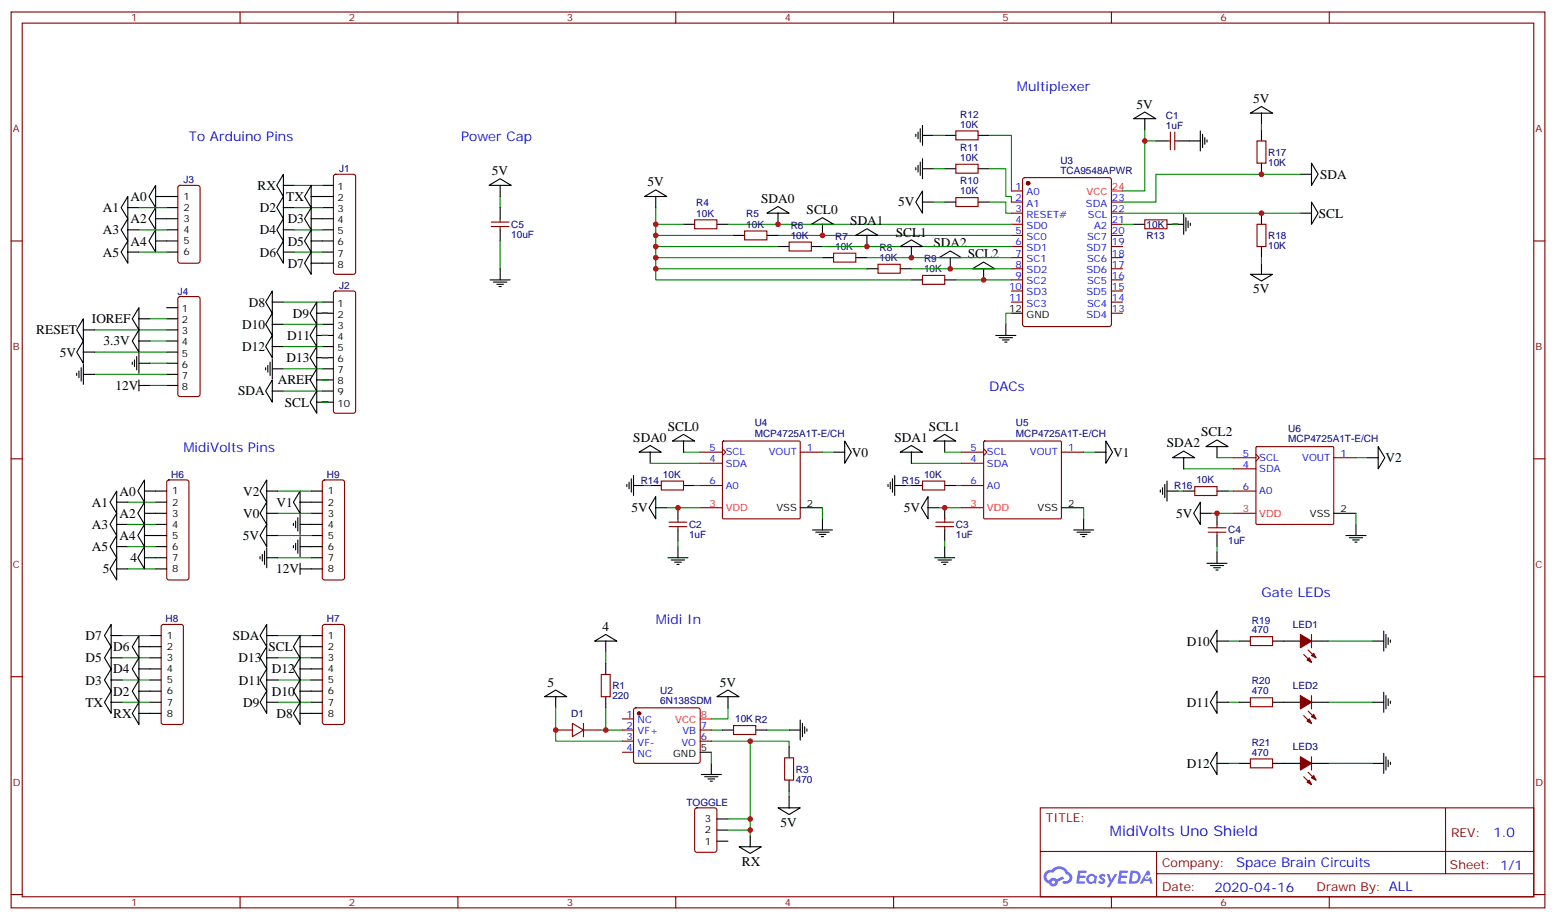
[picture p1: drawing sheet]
<svg xmlns="http://www.w3.org/2000/svg" width="494mm" height="292mm" viewBox="0 0 494 292" stroke-linecap="round" stroke-linejoin="round" font-family="sans-serif">
<g fill="none" stroke="#870000" stroke-width=".35">
<path d="M3.5 3.8h486.9v284.3h-486.9zM7.1 7.3h479.7v277.3h-479.7zM76.2 3.8v3.5M145.3 3.8v3.5M214.5 3.8v3.5M283.6 3.8v3.5M352.8 3.8v3.5M421.9 3.8v3.5M3.5 76.5h3.6M486.8 76.5h3.6M3.5 145.6h3.6M486.8 145.6h3.6"/>
<path d="M3.5 214.8h3.6M486.8 214.8h3.6M330.2 256.4h156.6v28.2h-156.6zM458.8 256.4v20.9M330.2 270.2h156.5M367.1 277.3h119.6M367.1 270.2v14.2M3.5 283.9h3.6M76.2 284.6v3.5M145.3 284.6v3.5M214.5 284.6v3.5M283.6 284.6v3.5"/>
<path d="M352.8 284.6v3.5M421.9 284.6v3.5M486.8 283.9h3.6"/>
</g>
<g fill="#5487ff">
<path d="M349.2 277.6a1.22 1.22 0 0 1 1.7 .2l-.4 .6a.47 .47 0 0 0-.3-.4 .47 .47 0 0 0-.5 .2l.1 .2a1.14 1.14 0 0 1 .8 1.8 1.14 1.14 0 0 1-1.9 0l-.2-.2 .5-.6 .7 .5a.29 .29 0 0 0 .3-.3 .29 .29 0 0 0-.2-.3 1.04 1.04 0 0 1-.6-1.7z"/>
<path d="M342.2 276.3h2.3l.4 .2-.2 .5-1.8 .1-.1 .8h1.5l.3 .4-.3 .4h-1.6l-.2 1.1h1.7l.2 .3-.2 .3-2.6 .1z"/>
<path d="M355.3 276.3l2.7 .2-.1 .5-1.8 .1-.2 .8h1.6l.3 .4-.4 .4h-1.6l-.1 1.1h1.7l.2 .3-.2 .3-2.7 .1z"/>
<path d="M364.1 276.3h.7l.3 1.3-.6 .3a.69 .69 0 0 0-1 .3 .69 .69 0 0 0 .4 .9 .69 .69 0 0 0 .9-.6l.5-.2 .6 2.2h-.8l-.3-.9h-1.7l-.5 .9h-.8z"/>
<path d="M351.3 277.4h.8l.6 1.8 1.1-1.8h.9l-2.6 4.2h-.8l.9-1.5z"/>
<path d="M358.9 276.3l-.6 4.2h1.3a2.11 2.11 0 0 0 2.5-2.1 2.11 2.11 0 0 0-2.5-2.1zM359.6 277.1a1.43 1.43 0 0 1 1.6 1.6 1.43 1.43 0 0 1-2 1.1z"/>
<path d="M345.2 277.9a1.54 1.54 0 0 0-.1 2.2 1.54 1.54 0 0 0 2.1 .1l.7 .3 .3-2.3-.6-.3a1.49 1.49 0 0 0-2.4 0zM345.4 278.9a.95 .95 0 0 1 1.9 0 .95 .95 0 0 1-1.9 0z"/>
<path d="M331.9 276.7a2.18 2.18 0 0 0 1.1 3.7 1.44 1.44 0 0 0 1.6 .9 1.44 1.44 0 0 0 1.2-1.4l2-1.1-.5-.7-1.9 1a1.47 1.47 0 0 0-2.4 .4 1.39 1.39 0 0 1-.7-1.9 1.39 1.39 0 0 1 2-.5 2.12 2.12 0 0 1 2.2-1.3 2.12 2.12 0 0 1 1.9 1.7 1.14 1.14 0 0 1 1 1.4 1.14 1.14 0 0 1-1.6 .7 .43 .43 0 0 0-.5 .4 .43 .43 0 0 0 .4 .5 1.98 1.98 0 0 0 2.5-1.2 1.98 1.98 0 0 0-1.2-2.6 3.1 3.1 0 0 0-5.3-.6l-.9 .1zM333.8 280a.55 .55 0 0 1 1.1 0 .55 .55 0 0 1-1.1 0z"/>
<circle cx="364.1" cy="278.4" r=".26"/>
</g>
<g fill="#870000" stroke="#870000" stroke-width=".35">
<path d="M412.7 201.4l3.6 2.1-3.6 2.1z"/>
<path d="M416.3 208.1l.7-.7 .7 1.4z"/>
<path d="M414.9 209.5l.7-.7 .7 1.4z"/>
<path d="M412.7 220.8l3.6 2.1-3.6 2.1z"/>
<path d="M416.3 227.5l.7-.7 .7 1.4z"/>
<path d="M414.9 228.9l.7-.7 .7 1.4z"/>
<path d="M412.7 240.2l3.6 2.1-3.6 2.1z"/>
<path d="M416.3 246.9l.7-.7 .7 1.4z"/>
<path d="M414.9 248.3l.7-.7 .7 1.4z"/>
<circle cx="326.3" cy="58.1" r=".53"/>
<circle cx="202.8" cy="226.4" r=".53"/>
</g>
<g fill="none" stroke="#870000" stroke-width=".35">
<path d="M56.7 59l.4-.2h5.7l.6 .5 .1 23.5-.5 .7h-5.9l-.6-.4-.1-23.6zM106.1 55.5l.4-.2h5.7l.5 .2 .2 .5v30.4l-.2 .5-.5 .2h-5.7l-.5-.3-.2-.4v-30.4zM303.4 41.6h7v2.8h-7zM303.4 52.1h7v2.9h-7zM324.8 56.6l.5-.2h26.8l.6 .4 .1 46.1-.5 .7h-27l-.7-.4v-46.1zM370.4 44.7h1.1M371.5 41.9v5.7M372.9 41.9v5.7M372.9 44.7h1M399 44.7h2.8v7.1h-2.8zM155.9 71.9h5.7M155.9 70.5h5.7"/>
<path d="M158.7 69.4v1.1M158.7 71.9v1.1M220.5 69.8h7v2.8h-7zM236.4 73.3h7v2.8h-7zM250.5 76.8h7v2.9h-7zM303.4 62.7h7v2.8h-7zM321 60.6h3.6M321 64.1h3.6M321 67.7h3.6M321 71.2h3.6M321 74.7h3.6M321 78.2h3.6"/>
<path d="M352.8 64.1h3.5M352.8 67.7h3.5M352.8 71.2h3.5M352.8 74.7h3.5M352.8 78.2h3.5M363.4 69.8h7v2.8h-7zM399 71.2h2.8v7h-2.8zM56.7 94.3l.4-.2h5.7l.5 .2 .2 .5v30.4l-.2 .5-.5 .2h-5.7l-.4-.3-.3-.4v-30.4zM106.1 92.6l.4-.2h5.7l.5 .2 .2 .5v37.4l-.2 .5-.5 .2h-5.7l-.5-.3-.2-.4v-37.4zM264.6 80.4h7v2.8h-7zM278.7 83.9h7.1v2.8h-7.1zM292.8 87.4h7.1v2.8h-7.1z"/>
<path d="M321 81.8h3.6M321 85.3h3.6M321 88.8h3.6M321 92.4h3.6M321 95.9h3.6M352.8 81.8h3.5M352.8 85.3h3.5M352.8 88.8h3.5M352.8 92.4h3.5M352.8 95.9h3.5M352.8 99.4h3.5M53.2 152.5l.4-.2h5.7l.5 .2 .2 .5v30.4l-.3 .5-.4 .2h-5.7l-.5-.3-.2-.4v-30.4z"/>
<path d="M102.5 152.5l.5-.2h5.7l.5 .2 .2 .5v30.4l-.3 .5-.4 .2h-5.7l-.5-.3-.2-.4v-30.4zM209.9 152.7h7.1v2.8h-7.1zM222.2 143.5h7.1M222.2 154.1h7.1M222.2 147h7.1M229.3 142.5l1.1 1-1.1 1.1M229.4 140.2l.3-.2h24.1l.2 .3-.1 24.2-.3 .2-24.1-.1-.2-.3zM254 143.5h7.1M292.8 152.7h7.1v2.8h-7.1zM305.2 143.5h7M305.2 154.1h7M305.2 147h7"/>
<path d="M312.2 142.5l1.1 1-1.1 1.1M312.3 140.2l.3-.2h24.1l.2 .3-.1 24.2-.3 .2-24.1-.1-.2-.3zM336.9 143.5h7.1M379.2 154.4h7.1v2.9h-7.1zM391.6 145.3h7M391.6 155.9h7M391.6 148.8h7M398.6 144.2l1.1 1.1-1.1 1M398.7 141.9l.3-.2 24.2 .1 .1 .3v24.2l-.3 .1h-24.2l-.2-.3zM423.3 145.3h7.1M212.4 167.1h5.6M212.4 165.7h5.6"/>
<path d="M215.2 164.7v1M215.2 167.1v1.1M297 167.1h5.7M297 165.7h5.7M299.9 164.7v1M299.9 167.1v1.1M383.5 168.9h5.6M383.5 167.5h5.6M386.3 166.4v1.1M386.3 168.9v1.1M51.4 198.4l.5-.2h5.6l.5 .2 .2 .5v30.3l-.2 .5-.5 .2h-5.6l-.5-.2-.2-.5v-30.3zM102.5 198.4l.5-.2h5.7l.5 .2 .2 .5v30.3l-.3 .5-.4 .2h-5.7l-.5-.2-.2-.5v-30.3z"/>
<path d="M190.9 214.1h2.8v7h-2.8zM396.9 202.1h7v2.8h-7zM413.8 207.7l2.5 2.5M415.2 206.3l2.5 2.5M416.3 201.4v4.2M176.4 231.7h5.3M181.7 229.6l3.5 2.1-3.5 2.1zM185.2 229.6v4.2M185.2 231.7h5.3M197.6 231.7h3.5M197.6 228.2h3.5M197.6 235.2h3.5"/>
<path d="M197.6 238.8h3.5M201.3 224.9l.5-.3h19.7l.5 .3 .2 .5v16.2l-.2 .5-.5 .2h-19.7l-.5-.2-.2-.5v-16.2zM222.2 231.7h3.6M222.2 235.2h3.6M232.8 230.3h7.1v2.8h-7.1zM396.9 221.5h7v2.8h-7zM413.8 227.1l2.5 2.5M415.2 225.7l2.5 2.5M416.3 220.8v4.2M220.7 256.6l.5-.2h5.6l.7 .4v13l-.4 .7h-5.9l-.7-.5v-12.9zM249.1 240.5h2.8v7.1h-2.8zM396.9 240.9h7v2.8h-7z"/>
<path d="M413.8 246.5l2.5 2.5M415.2 245.1l2.5 2.5M416.3 240.2v4.2"/>
</g>
<g fill="none" stroke="#000" stroke-width=".35">
<path d="M292.8 39.8v6.3M359.8 37.7l3.6-2.1 3.5 2.1zM363.4 37.7v3.5M396.9 35.9l3.5-2.1 3.5 2.1zM400.4 35.9v3.5M49.4 58.8v7.1l-2.1-3.5zM90 55.3v7.1l-2.2-3.6zM90 58.8h3.5M98.8 58.8v7.1l-2.1-3.5zM102.3 58.8h3.5M155.2 58.8l3.5-2.1 3.6 2.1zM158.7 58.8v3.6"/>
<path d="M290.7 42.6v.7M290.7 53.2v.7M291.4 41.9v2.1M291.4 52.5v2.1M292.1 40.9v4.2M292.1 51.4v4.3M292.8 43h3.5M292.8 53.6h3.5M292.8 50.4v6.3M299.9 43h3.5M299.9 53.6h3.5M310.4 43h3.6"/>
<path d="M310.4 53.6h3.6M366.9 44.7h3.5M373.9 44.7h7.1M381 41.6v6.3M381.7 42.6v4.2M382.4 43.7v2.1M383.1 44.4v.7M400.4 41.2v3.5M400.4 51.8v3.5M412.7 55.3h3.6M416.3 51.8l2.1 3.5-2.1 3.5zM40.6 62.4v7l-2.1-3.5z"/>
<path d="M40.6 69.4v7.1l-2.1-3.5zM40.6 76.5v7l-2.1-3.5zM40.6 65.9h3.5M40.6 73h3.5M49.4 65.9v7.1l-2.1-3.6zM49.4 73v7l-2.1-3.5zM49.4 62.4h7M49.4 69.4h7M49.4 76.5h7M52.9 65.9h3.5M52.9 73h3.5M90 62.4v7l-2.2-3.5z"/>
<path d="M90 69.4v7.1l-2.2-3.5zM90 76.5v7l-2.2-3.5zM90 65.9h3.5M90 73h3.5M98.8 65.9v7.1l-2.1-3.6zM98.8 73v7l-2.1-3.5zM98.8 62.4h7M98.8 69.4h7M98.8 76.5h7M102.3 65.9h3.5M102.3 73h3.5M158.7 65.9v3.5"/>
<path d="M158.7 73v3.5M204.6 62.4l3.5-2.1 3.6 2.1zM208.1 62.4v3.5M217 71.2h3.5M227.5 71.2h3.6M232.8 74.7h3.6M243.4 67.7l3.5-2.2 3.6 2.2zM243.4 74.7h3.5M246.9 67.7v3.5M246.9 78.2h3.6M257.5 71.2l3.6-2.1 3.5 2.1zM257.5 78.2h3.6"/>
<path d="M261.1 71.2v3.5M271.6 74.7l3.6-2.1 3.5 2.1zM275.2 74.7v3.5M285.8 78.2l3.5-2.1 3.5 2.1zM289.3 78.2v3.6M292.8 60.6v7.1l-2.1-3.6zM292.8 64.1h3.5M299.9 64.1h3.5M310.4 64.1h3.6M359.8 71.2h3.6M370.4 71.2h5.3M375.7 68v6.4"/>
<path d="M376.4 69.1v4.2M377.1 70.1v2.1M377.8 70.8v.7M400.4 67.7v3.5M400.4 78.2v3.6M412.7 67.7h3.6M416.3 64.1l2.1 3.6-2.1 3.5zM40.6 80h3.5M44.1 97.6v7.1l-2.1-3.5zM52.9 80h3.5M52.9 97.6h3.5M86.4 92.4v7l-2.1-3.5z"/>
<path d="M86.4 99.4v7.1l-2.1-3.6zM86.4 95.9h3.6M90 80h3.5M98.8 80v7.1l-2.1-3.6zM98.8 83.5h7M100.5 95.9v7l-2.1-3.5zM100.5 99.4h5.3M102.3 80h3.5M102.3 95.9h3.5M155.6 88.8h6.3M156.6 89.5h4.3M157.7 90.2h2.1"/>
<path d="M158.4 90.9h.7M158.7 85.3v3.5M261.1 81.8h3.5M271.6 81.8h3.6M275.2 85.3h3.5M285.8 85.3h3.5M289.3 88.8h3.5M298.1 81.8l3.5-2.1 3.6 2.1zM299.9 88.8h3.5M301.6 81.8v3.5M308.7 85.3l3.5-2.1 3.5 2.1zM312.2 85.3v3.5"/>
<path d="M321 99.4h3.6M396.9 87.1h7l-3.5 2.1zM400.4 83.5v3.6M24.3 118.5v.7M25 117.8v2.1M25.8 116.7v4.2M26.5 108.2v7.1l-2.2-3.5zM26.5 101.2v7l-2.2-3.5zM26.5 104.7h3.5M26.5 111.8h3.5M26.5 118.8h3.5M26.5 115.6v6.4"/>
<path d="M42 114.9v.7M42.7 114.2v2.1M43.4 113.2v4.2M44.1 104.7v7.1l-2.1-3.6zM44.1 101.2h3.5M44.1 108.2h3.5M44.1 115.3h3.5M44.1 112.1v6.4M52.9 101.2h3.5M52.9 104.7h3.5M52.9 108.2h3.5M52.9 111.8h3.5"/>
<path d="M52.9 115.3h3.5M52.9 118.8h3.5M84.3 116.7v.7M85 116v2.1M85.7 114.9v4.3M86.4 106.5v7l-2.1-3.5zM86.4 102.9h3.6M86.4 110h3.6M86.4 117.1h3.6M86.4 113.9v6.3M100.5 102.9v7.1l-2.1-3.5zM100.5 110v7.1l-2.1-3.6z"/>
<path d="M100.5 117.1v7l-2.1-3.5zM100.5 106.5h5.3M100.5 113.5h5.3M102.3 102.9h3.5M102.3 110h3.5M102.3 117.1h3.5M316.1 106.5h6.3M317.1 107.2h4.3M318.2 107.9h2.1M318.9 108.6h.7M319.3 102.9v3.6M44.1 122.3h3.5"/>
<path d="M44.1 120.6v3.5M52.9 122.3h3.5M86.4 120.6v7l-2.1-3.5zM86.4 124.1h3.6M100.5 124.1v7.1l-2.1-3.6zM100.5 120.6h5.3M100.5 127.6h5.3M102.3 124.1h3.5M213.4 140l3.6-2.1 3.5 2.1zM217 140v3.5M268.1 140l2.1 3.5-2.1 3.5zM296.3 140l3.6-2.1 3.5 2.1z"/>
<path d="M299.9 140v3.5M351 140l2.1 3.5-2.1 3.5zM37 155.9v7l-2.1-3.5zM37 159.4h3.6M45.9 152.3v7.1l-2.2-3.5zM45.9 159.4v7l-2.2-3.5zM45.9 155.9h7M49.4 159.4h3.5M84.7 152.3v7.1l-2.2-3.5zM84.7 159.4v7l-2.2-3.5zM84.7 155.9h3.5M95.2 155.9v7l-2.1-3.5z"/>
<path d="M95.2 159.4h7.1M98.8 155.9h3.5M199 153.7v.7M199.7 153v2.2M200.4 152v4.2M201.1 154.1h3.5M201.1 150.9v6.4M202.8 143.5l3.6-2.1 3.5 2.1zM206.4 154.1h3.5M206.4 143.5v3.5M208.1 157.6v7.1l-2.1-3.6zM217 154.1h3.5"/>
<path d="M264.6 143.5h3.5M281.9 153.7v.7M282.6 153v2.2M283.3 152v4.2M284 154.1h3.5M284 150.9v6.4M285.8 143.5l3.5-2.1 3.5 2.1zM289.3 143.5v3.5M289.3 154.1h3.5M294.6 157.6v7.1l-2.1-3.6zM299.9 154.1h3.5M347.5 143.5h3.5"/>
<path d="M368.3 155.5v.7M369 154.8v2.1M369.7 153.7v4.3M370.4 155.9h3.5M370.4 152.7v6.3M372.2 145.3l3.5-2.1 3.5 2.1zM375.7 145.3v3.5M375.7 155.9h3.5M381 159.4v7l-2.1-3.5zM382.8 141.7l3.5-2.1 3.5 2.1zM386.3 141.7v3.6M386.3 155.9h3.5"/>
<path d="M433.9 145.3h3.5M437.4 141.7l2.2 3.6-2.2 3.5zM37 162.9v7.1l-2.1-3.6zM37 170v7l-2.1-3.5zM37 177v7.1l-2.1-3.5zM37 166.4h3.6M37 173.5h3.6M45.9 166.4v7.1l-2.2-3.5zM45.9 173.5v7.1l-2.2-3.6zM45.9 170h7M45.9 162.9h7M45.9 177h7"/>
<path d="M49.4 166.4h3.5M49.4 173.5h3.5M82.5 176.7v.7M83.3 176v2.1M84 174.9v4.2M84.7 166.4v7.1l-2.2-3.5zM84.7 170h3.5M84.7 162.9h3.5M84.7 177h3.5M84.7 173.8v6.4M93.1 166.1v.7M93.1 173.1v.7"/>
<path d="M93.8 165.4v2.1M93.8 172.4v2.2M94.5 164.3v4.3M94.5 171.4v4.2M95.2 166.4h7.1M95.2 173.5h7.1M95.2 163.3v6.3M95.2 170.3v6.4M95.2 178.8v3.5M98.8 170h3.5M98.8 162.9h3.5M98.8 177h3.5"/>
<path d="M208.1 161.1h3.6M212 177h6.4M213.1 177.7h4.2M214.1 178.4h2.2M214.8 179.1h.7M215.2 161.1v3.6M215.2 168.2v3.5M215.2 173.5v3.5M254 161.1h7.1M257.9 168.2h6.3M258.9 168.9h4.3M260 169.6h2.1"/>
<path d="M260.7 170.3h.7M261.1 164.7v3.5M294.6 161.1h3.5M296.7 177h6.3M297.7 177.7h4.3M298.8 178.4h2.1M299.5 179.1h.7M299.9 161.1v3.6M299.9 168.2v3.5M299.9 173.5v3.5M336.9 161.1h7.1M340.8 168.2h6.3"/>
<path d="M341.8 168.9h4.3M342.9 169.6h2.1M343.6 170.3h.7M344 164.7v3.5M381 162.9h3.5M383.1 178.8h6.4M384.2 179.5h4.2M386.3 162.9v3.5M386.3 170v3.5M386.3 175.3v3.5M423.3 162.9h7.1M427.2 170h6.4"/>
<path d="M428.3 170.7h4.2M429.3 171.4h2.1M430 172.1h.7M430.4 166.4v3.6M35.3 198.2v7l-2.1-3.5zM37 180.6h3.6M49.4 180.6h3.5M84.7 198.2v7l-2.2-3.5zM95.2 180.6h7.1M385.2 180.2h2.1M385.9 180.9h.7M386.3 200v7l-2.1-3.5z"/>
<path d="M35.3 219.4v7l-2.1-3.5zM35.3 212.3v7.1l-2.1-3.6zM35.3 205.2v7.1l-2.1-3.5zM35.3 201.7h3.5M35.3 208.8h3.5M35.3 215.8h3.5M44.1 215.8v7.1l-2.1-3.5zM44.1 208.8v7l-2.1-3.5zM44.1 201.7v7.1l-2.1-3.6zM44.1 205.2h7.1M44.1 212.3h7.1M44.1 219.4h7.1"/>
<path d="M47.6 201.7h3.6M47.6 208.8h3.6M47.6 215.8h3.6M84.7 219.4v7l-2.2-3.5zM84.7 212.3v7.1l-2.2-3.6zM84.7 205.2v7.1l-2.2-3.5zM84.7 201.7h3.5M84.7 208.8h3.5M84.7 215.8h3.5M95.2 215.8v7.1l-2.1-3.5zM95.2 208.8v7l-2.1-3.5zM95.2 201.7v7.1l-2.1-3.6z"/>
<path d="M95.2 205.2h7.1M95.2 212.3h7.1M95.2 219.4h7.1M98.8 201.7h3.5M98.8 208.8h3.5M98.8 215.8h3.5M188.7 203.5l3.6-2.1 3.5 2.1zM192.3 203.5v3.5M192.3 210.5v3.6M386.3 219.4v7l-2.1-3.5zM386.3 203.5h3.5M393.3 203.5h3.6"/>
<path d="M403.9 203.5h8.8M416.3 203.5h5.3M435.7 203.5h3.5M439.2 200.3v6.4M439.2 219.7v6.4M439.9 201.4v4.2M440.6 202.4v2.1M441.3 203.1v.7M35.3 222.9h3.5M44.1 222.9v7l-2.1-3.5zM44.1 226.4h7.1M47.6 222.9h3.6"/>
<path d="M84.7 222.9h3.5M95.2 222.9v7l-2.1-3.5zM95.2 226.4h7.1M98.8 222.9h3.5M172.9 221.1l3.5-2.1 3.5 2.1zM176.4 221.1v3.5M192.3 221.1v3.5M222.2 238.8h3.6M227.5 221.1l3.6-2.1 3.5 2.1zM229.3 231.7h3.5M231.1 221.1v3.5M239.9 231.7h3.5"/>
<path d="M250.5 237v3.5M250.5 231.7h3.5M254 228.5v6.4M254.7 229.6v4.2M255.4 230.6v2.2M256.1 231.4v.7M386.3 238.8v7l-2.1-3.5zM386.3 222.9h3.5M393.3 222.9h3.6M403.9 222.9h8.8M416.3 222.9h5.3M435.7 222.9h3.5"/>
<path d="M439.2 239.1v6.4M439.9 220.8v4.2M440.6 221.8v2.1M441.3 222.5v.7M222.6 245.8h6.4M223.7 246.5h4.2M224.7 247.2h2.1M225.4 247.9h.7M225.8 242.3v3.5M227.5 259.9h3.6M246.9 256.4h7.1l-3.5 2.1zM250.5 247.6v3.5"/>
<path d="M250.5 252.9v3.5M386.3 242.3h3.5M393.3 242.3h3.6M403.9 242.3h8.8M416.3 242.3h5.3M435.7 242.3h3.5M439.9 240.2v4.2M440.6 241.2v2.1M441.3 241.9v.7M227.5 267h3.6M227.5 263.5h3.6M234.6 268.7h7.1l-3.6 2.2z"/>
<path d="M238.1 265.2v3.5"/>
</g>
<path d="M352.8 60.6h3.5M222.2 161.1h7.1M305.2 161.1h7M391.6 162.9h7M222.2 228.2h3.6" fill="none" stroke="#f00" stroke-width=".35"/>
<g fill="none" stroke="#008700" stroke-width=".35">
<path d="M400.4 39.4v1.8M93.5 58.8h8.8M296.3 53.6h3.6M296.3 43h3.6M314 53.6h5.3v8.8h1.7v1.7M314 43h7v17.6M363.4 41.2v19.4h-7.1M363.4 44.7h3.5M412.7 55.3h-45.8v8.8h-10.6M44.1 65.9h8.8M44.1 73h8.8M93.5 65.9h8.8"/>
<path d="M93.5 73h8.8M158.7 62.4v3.5M158.7 76.5v8.8M208.1 65.9v5.3h8.9M208.1 71.2v3.5h24.7M208.1 74.7v3.5h38.8M208.1 78.2v3.6h53M231.1 71.2h89.9M246.9 74.7h74.1M261.1 78.2h59.9M296.3 64.1h3.6M314 64.1h5.3v3.6h1.7"/>
<path d="M356.3 67.7h56.4M356.3 71.2h3.5M372.2 71.2h1.7M44.1 80h8.8M90 95.9h12.3M93.5 80h8.8M102.3 99.4h1.8M208.1 81.8v3.5h67.1M208.1 85.3v3.5h81.2M275.2 81.8h45.8M289.3 85.3h31.7M303.4 88.8h17.6"/>
<path d="M321 99.4h-1.7v3.5M400.4 81.8v1.7M30 118.8h22.9M30 111.8h22.9M30 104.7h22.9M47.6 115.3h5.3M47.6 108.2h5.3M47.6 101.2h5.3M90 102.9h12.3M90 110h12.3M90 117.1h12.3M102.3 113.5h1.8"/>
<path d="M102.3 106.5h1.8M47.6 122.3h5.3M90 124.1h12.3M102.3 120.6h1.8M102.3 127.6h1.8M40.6 159.4h8.8M88.2 155.9h10.6M204.6 154.1h1.8M206.4 147h15.8M217 143.5h5.2M220.5 154.1h1.7M261.1 143.5h3.5"/>
<path d="M287.5 154.1h1.8M289.3 147h15.9M299.9 143.5h5.3M303.4 154.1h1.8M344 143.5h3.5M373.9 155.9h1.8M375.7 148.8h15.9M386.3 145.3h5.3M389.8 155.9h1.8M430.4 145.3h3.5M40.6 166.4h8.8M40.6 173.5h8.8"/>
<path d="M88.2 162.9h10.6M88.2 177h10.6M88.2 170h10.6M211.7 161.1h10.5M215.2 171.7v1.8M261.1 161.1v3.6M298.1 161.1h7.1M299.9 171.7v1.8M344 161.1v3.6M384.5 162.9h7.1M386.3 173.5v1.8M430.4 162.9v3.5"/>
<path d="M40.6 180.6h8.8M38.8 215.8h8.8M38.8 208.8h8.8M38.8 201.7h8.8M88.2 215.8h10.6M88.2 208.8h10.6M88.2 201.7h10.6M192.3 207v3.5M389.8 203.5h3.5M421.6 203.5h14.1M38.8 222.9h8.8M88.2 222.9h10.6"/>
<path d="M176.4 224.6v10.6h21.2M190.5 231.7h7.1M192.3 224.6v7.1M225.8 235.2h24.7v1.8M225.8 231.7h3.5M225.8 238.8v3.5M231.1 224.6v3.6h-5.3M238.1 235.2v24.7h-7M243.4 231.7h7.1M389.8 222.9h3.5M421.6 222.9h14.1M238.1 259.9v3.6"/>
<path d="M250.5 251.1v1.8M389.8 242.3h3.5M421.6 242.3h14.1M231.1 263.5h7v1.7"/>
</g>
<g fill="#c00">
<circle cx="176.4" cy="231.7" r=".88"/>
<circle cx="299.9" cy="161.1" r=".88"/>
<circle cx="215.2" cy="161.1" r=".88"/>
<circle cx="192.3" cy="231.7" r=".88"/>
<circle cx="301.6" cy="85.3" r=".88"/>
<circle cx="312.2" cy="88.8" r=".88"/>
<circle cx="275.2" cy="78.2" r=".88"/>
<circle cx="261.1" cy="74.7" r=".88"/>
<circle cx="246.9" cy="71.2" r=".88"/>
<circle cx="208.1" cy="85.3" r=".88"/>
<circle cx="208.1" cy="81.8" r=".88"/>
<circle cx="208.1" cy="78.2" r=".88"/>
<circle cx="208.1" cy="74.7" r=".88"/>
<circle cx="208.1" cy="71.2" r=".88"/>
<circle cx="363.4" cy="44.7" r=".88"/>
<circle cx="289.3" cy="81.8" r=".88"/>
<circle cx="400.4" cy="55.3" r=".88"/>
<circle cx="400.4" cy="67.7" r=".88"/>
<circle cx="386.3" cy="162.9" r=".88"/>
<circle cx="238.1" cy="235.2" r=".88"/>
<circle cx="238.1" cy="259.9" r=".88"/>
<circle cx="238.1" cy="263.5" r=".88"/>
</g>
<text font-size="4.6" fill="#00f" x="352.3" y="265.4">MidiVolts Uno Shield</text>
<g font-size="4.2" fill="#00f">
<text x="322.8" y="28.9">Multiplexer</text>
<text x="60" y="44.7">To Arduino Pins</text>
<text x="146.4" y="44.7">Power Cap</text>
<text x="314" y="124.1">DACs</text>
<text x="58.2" y="143.5">MidiVolts Pins</text>
<text x="400.4" y="189.4">Gate LEDs</text>
<text x="208.1" y="198.2">Midi In</text>
<text x="474" y="265.7">1.0</text>
<text x="392.4" y="275.2">Space Brain Circuits</text>
<text x="385.5" y="283">2020-04-16</text>
</g>
<g font-size="4.2">
<text x="360.8" y="34.5">5V</text>
<text x="397.8" y="32.7">5V</text>
<text x="156.1" y="55.5">5V</text>
<text x="205.5" y="59">5V</text>
<text x="419" y="56.7">SDA</text>
<text x="41.5" y="63.8">A0</text>
<text x="81.8" y="60.3">RX</text>
<text x="90.8" y="63.8">TX</text>
<text x="241.6" y="64.4">SDA0</text>
<text x="285.1" y="65.5">5V</text>
<text x="32.6" y="67.3">A1</text>
<text x="41.5" y="70.9">A2</text>
<text x="82.5" y="67.3">D2</text>
<text x="91.3" y="70.9">D3</text>
<text x="256" y="67.9">SCL0</text>
<text x="269.9" y="71.4">SDA1</text>
<text x="418.6" y="69.1">SCL</text>
<text x="32.6" y="74.4">A3</text>
<text x="41.5" y="77.9">A4</text>
<text x="82.5" y="74.4">D4</text>
<text x="91.3" y="77.9">D5</text>
<text x="284.3" y="75.1">SCL1</text>
<text x="32.6" y="81.4">A5</text>
<text x="82.5" y="81.5">D6</text>
<text x="296.3" y="78.5">SDA2</text>
<text x="307.2" y="82">SCL2</text>
<text x="91.3" y="85">D7</text>
<text x="397.8" y="93.1">5V</text>
<text x="79" y="97.3">D8</text>
<text x="92.9" y="100.8">D9</text>
<text x="11.5" y="106.1">RESET</text>
<text x="29.2" y="102.6">IOREF</text>
<text x="76.8" y="104.4">D10</text>
<text x="91.1" y="107.9">D11</text>
<text x="19" y="113.2">5V</text>
<text x="32.8" y="109.6">3.3V</text>
<text x="76.8" y="111.4">D12</text>
<text x="91" y="115">D13</text>
<text x="36.6" y="123.8">12V</text>
<text x="75.6" y="125.5">SDA</text>
<text x="88.2" y="122">AREF</text>
<text x="90.4" y="129">SCL</text>
<text x="211.9" y="136.7">SCL0</text>
<text x="294.8" y="136.7">SCL1</text>
<text x="201" y="140.2">SDA0</text>
<text x="283.9" y="140.2">SDA1</text>
<text x="370.3" y="142">SDA2</text>
<text x="381.3" y="138.4">SCL2</text>
<text x="270.4" y="144.9">V0</text>
<text x="353.3" y="144.9">V1</text>
<text x="439.7" y="146.7">V2</text>
<text x="29.1" y="160.8">A1</text>
<text x="37.9" y="157.3">A0</text>
<text x="77.2" y="157.3">V2</text>
<text x="87.8" y="160.8">V1</text>
<text x="29.1" y="167.9">A3</text>
<text x="37.9" y="164.3">A2</text>
<text x="77.2" y="164.3">V0</text>
<text x="200.5" y="162.5">5V</text>
<text x="286.9" y="162.5">5V</text>
<text x="373.3" y="164.3">5V</text>
<text x="37.9" y="171.4">A4</text>
<text x="77.1" y="171.4">5V</text>
<text x="29.1" y="174.9">A5</text>
<text x="41.5" y="178.5">4</text>
<text x="32.6" y="182">5</text>
<text x="87.7" y="182">12V</text>
<text x="27.1" y="203.2">D7</text>
<text x="73.9" y="203.2">SDA</text>
<text x="191.2" y="200.3">4</text>
<text x="35.9" y="206.7">D6</text>
<text x="85.2" y="206.7">SCL</text>
<text x="376.7" y="204.9">D10</text>
<text x="27.1" y="210.2">D5</text>
<text x="35.9" y="213.7">D4</text>
<text x="75.7" y="210.2">D13</text>
<text x="86.3" y="213.7">D12</text>
<text x="27.1" y="217.3">D3</text>
<text x="35.9" y="220.8">D2</text>
<text x="75.8" y="217.3">D11</text>
<text x="86.3" y="220.8">D10</text>
<text x="173.8" y="217.9">5</text>
<text x="228.5" y="217.9">5V</text>
<text x="27.1" y="224.3">TX</text>
<text x="35.9" y="227.8">RX</text>
<text x="77.2" y="224.3">D9</text>
<text x="87.8" y="227.8">D8</text>
<text x="376.7" y="224.3">D11</text>
<text x="376.7" y="243.7">D12</text>
<text x="247.8" y="262.5">5V</text>
<text x="235.5" y="274.7">RX</text>
</g>
<g font-size="3.9" fill="#800">
<text x="332" y="261">TITLE:</text>
<text x="460.6" y="265.7">REV:</text>
<text x="368.9" y="275.2">Company:</text>
<text x="460.2" y="275.8">Sheet: 1/1</text>
<text x="368.9" y="282.9">Date:</text>
<text x="417.9" y="282.9">Drawn By: ALL</text>
</g>
<g font-size="3.2" fill="#800">
<text x="41.6" y="6.8">1</text>
<text x="110.8" y="6.8">2</text>
<text x="179.9" y="6.8">3</text>
<text x="249.1" y="6.8">4</text>
<text x="318.2" y="6.8">5</text>
<text x="387.3" y="6.8">6</text>
<text x="4.1" y="41.9">A</text>
<text x="487.4" y="41.9">A</text>
<text x="4.1" y="111.1">B</text>
<text x="487.4" y="111.1">B</text>
<text x="4.1" y="180.2">C</text>
<text x="487.4" y="180.2">C</text>
<text x="4.1" y="249.3">D</text>
<text x="487.4" y="249.3">D</text>
<text x="41.6" y="287.6">1</text>
<text x="110.8" y="287.6">2</text>
<text x="179.9" y="287.6">3</text>
<text x="249.1" y="287.6">4</text>
<text x="318.2" y="287.6">5</text>
<text x="387.3" y="287.6">6</text>
</g>
<g font-size="3.2" fill="#000080">
<text x="304.8" y="40.5">10K</text>
<text x="304.8" y="37.4">R12</text>
<text x="370.1" y="40.9">1uF</text>
<text x="370.1" y="37.7">C1</text>
<text x="304.8" y="48">R11</text>
<text x="304.8" y="51.1">10K</text>
<text x="336.6" y="52">U3</text>
<text x="402.5" y="52.6">10K</text>
<text x="402.5" y="49.4">R17</text>
<text x="58.2" y="58.2">J3</text>
<text x="107.6" y="54.7">J1</text>
<text x="304.8" y="58.5">R10</text>
<text x="336.6" y="55.3">TCA9548APWR</text>
<text x="221" y="65.5">R4</text>
<text x="304.8" y="61.7">10K</text>
<text x="221" y="68.7">10K</text>
<text x="236.9" y="69">R5</text>
<text x="162.3" y="75.5">10uF</text>
<text x="162.3" y="72.3">C5</text>
<text x="236.9" y="72.2">10K</text>
<text x="251" y="75.8">10K</text>
<text x="251" y="72.6">R6</text>
<text x="265.1" y="76.1">R7</text>
<text x="363.9" y="75.9">R13</text>
<text x="363.9" y="72.3">10K</text>
<text x="402.5" y="75.9">R18</text>
<text x="265.1" y="79.3">10K</text>
<text x="279.2" y="82.8">10K</text>
<text x="279.2" y="79.6">R8</text>
<text x="293.3" y="83.1">R9</text>
<text x="402.5" y="79">10K</text>
<text x="293.3" y="86.4">10K</text>
<text x="56.5" y="93.5">J4</text>
<text x="107.6" y="91.7">J2</text>
<text x="239.6" y="135.2">U4</text>
<text x="322.5" y="135.2">U5</text>
<text x="408.9" y="137">U6</text>
<text x="239.6" y="138.6">MCP4725A1T-E/CH</text>
<text x="322.5" y="138.6">MCP4725A1T-E/CH</text>
<text x="408.9" y="140.3">MCP4725A1T-E/CH</text>
<text x="54.3" y="151.6">H6</text>
<text x="103.7" y="151.7">H9</text>
<text x="203.4" y="153.5">R14</text>
<text x="210.4" y="151.6">10K</text>
<text x="286.3" y="153.5">R15</text>
<text x="293.3" y="151.6">10K</text>
<text x="372.7" y="155.2">R16</text>
<text x="379.7" y="153.4">10K</text>
<text x="218.7" y="167.6">C2</text>
<text x="303.4" y="167.6">C3</text>
<text x="218.7" y="170.8">1uF</text>
<text x="303.4" y="170.8">1uF</text>
<text x="389.8" y="172.5">1uF</text>
<text x="389.8" y="169.3">C4</text>
<text x="52.6" y="197.5">H8</text>
<text x="103.7" y="197.5">H7</text>
<text x="397.4" y="197.9">R19</text>
<text x="397.4" y="201">470</text>
<text x="410.4" y="199.3">LED1</text>
<text x="194.4" y="221.9">220</text>
<text x="194.4" y="218.7">R1</text>
<text x="209.6" y="220.3">U2</text>
<text x="397.4" y="220.4">470</text>
<text x="397.4" y="217.2">R20</text>
<text x="410.4" y="218.7">LED2</text>
<text x="181.3" y="227.6">D1</text>
<text x="209.6" y="223.5">6N138SDM</text>
<text x="233.3" y="229.2">10K R2</text>
<text x="397.4" y="239.8">470</text>
<text x="397.4" y="236.6">R21</text>
<text x="410.4" y="238.1">LED3</text>
<text x="252.6" y="245.2">R3</text>
<text x="252.6" y="248.4">470</text>
<text x="217.9" y="255.7">TOGGLE</text>
</g>
<g font-size="3.2">
<text x="58.2" y="63.4">1</text>
<text x="107.1" y="60.3">1</text>
<text x="107.1" y="63.8">2</text>
<text x="58.2" y="67">2</text>
<text x="58.2" y="70.5">3</text>
<text x="107.1" y="67.3">3</text>
<text x="107.1" y="70.8">4</text>
<text x="58.2" y="74">4</text>
<text x="58.2" y="77.5">5</text>
<text x="107.1" y="74.4">5</text>
<text x="107.1" y="77.9">6</text>
<text x="58.2" y="81.1">6</text>
<text x="107.1" y="81.4">7</text>
<text x="107.1" y="84.9">8</text>
<text x="57.7" y="99.1">1</text>
<text x="107.1" y="97.3">1</text>
<text x="107.1" y="100.8">2</text>
<text x="320.3" y="99.1">12</text>
<text x="325.9" y="100.8">GND</text>
<text x="57.7" y="102.6">2</text>
<text x="57.7" y="106.1">3</text>
<text x="107.1" y="104.4">3</text>
<text x="107.1" y="107.9">4</text>
<text x="57.7" y="109.6">4</text>
<text x="57.7" y="113.2">5</text>
<text x="107.1" y="111.4">5</text>
<text x="57.7" y="116.7">6</text>
<text x="107.1" y="114.9">6</text>
<text x="107.1" y="118.5">7</text>
<text x="57.7" y="120.2">7</text>
<text x="57.7" y="123.8">8</text>
<text x="107.1" y="122">8</text>
<text x="107.1" y="125.5">9</text>
<text x="107.1" y="129">10</text>
<text x="54.7" y="156.9">1</text>
<text x="54.7" y="160.4">2</text>
<text x="104.1" y="156.9">1</text>
<text x="104.1" y="160.4">2</text>
<text x="256.1" y="160.8">2</text>
<text x="339" y="160.8">2</text>
<text x="54.7" y="164">3</text>
<text x="54.7" y="167.5">4</text>
<text x="104.1" y="164">3</text>
<text x="104.1" y="167.5">4</text>
<text x="246.4" y="162.2">VSS</text>
<text x="329.3" y="162.2">VSS</text>
<text x="415.8" y="164">VSS</text>
<text x="425.4" y="162.6">2</text>
<text x="54.7" y="171">5</text>
<text x="104.1" y="171">5</text>
<text x="54.7" y="174.6">6</text>
<text x="54.7" y="178.1">7</text>
<text x="104.1" y="174.6">6</text>
<text x="104.1" y="178.1">7</text>
<text x="54.7" y="181.6">8</text>
<text x="104.1" y="181.6">8</text>
<text x="52.9" y="202.8">1</text>
<text x="104.1" y="202.8">1</text>
<text x="52.9" y="206.3">2</text>
<text x="52.9" y="209.8">3</text>
<text x="104.1" y="206.3">2</text>
<text x="104.1" y="209.8">3</text>
<text x="52.9" y="213.4">4</text>
<text x="104.1" y="213.4">4</text>
<text x="52.9" y="216.9">5</text>
<text x="52.9" y="220.4">6</text>
<text x="104.1" y="216.9">5</text>
<text x="104.1" y="220.4">6</text>
<text x="52.9" y="223.9">7</text>
<text x="52.9" y="227.5">8</text>
<text x="104.1" y="223.9">7</text>
<text x="104.1" y="227.5">8</text>
<text x="222.4" y="238.4">5</text>
<text x="213.7" y="240.2">GND</text>
<text x="223.8" y="261">3</text>
<text x="223.8" y="268">1</text>
<text x="223.8" y="264.5">2</text>
</g>
<g font-size="3.2" fill="#00f">
<text x="322.4" y="60.3">1</text>
<text x="322.4" y="63.8">2</text>
<text x="325.9" y="62">A0</text>
<text x="325.9" y="65.5">A1</text>
<text x="344.7" y="65.5">SDA</text>
<text x="353" y="63.8">23</text>
<text x="322.4" y="67.3">3</text>
<text x="322.4" y="70.8">4</text>
<text x="325.9" y="69.1">RESET#</text>
<text x="345.3" y="69.1">SCL</text>
<text x="353" y="70.8">21</text>
<text x="353" y="67.3">22</text>
<text x="322.4" y="74.4">5</text>
<text x="322.4" y="77.9">6</text>
<text x="325.9" y="72.6">SD0</text>
<text x="325.9" y="76.1">SC0</text>
<text x="345.1" y="76.1">SC7</text>
<text x="347.3" y="72.6">A2</text>
<text x="353" y="77.9">19</text>
<text x="353" y="74.4">20</text>
<text x="322.4" y="81.4">7</text>
<text x="325.9" y="79.7">SD1</text>
<text x="325.9" y="83.2">SC1</text>
<text x="344.8" y="79.7">SD7</text>
<text x="345.1" y="83.2">SC6</text>
<text x="353" y="81.4">18</text>
<text x="322.4" y="84.9">8</text>
<text x="322.4" y="88.5">9</text>
<text x="325.9" y="86.7">SD2</text>
<text x="344.8" y="86.7">SD6</text>
<text x="353" y="88.5">16</text>
<text x="353" y="84.9">17</text>
<text x="320.3" y="92">10</text>
<text x="320.3" y="95.5">11</text>
<text x="325.9" y="90.2">SC2</text>
<text x="325.9" y="93.8">SD3</text>
<text x="344.8" y="93.8">SD5</text>
<text x="345.1" y="90.2">SC5</text>
<text x="353" y="95.5">14</text>
<text x="353" y="92">15</text>
<text x="325.9" y="97.3">SC3</text>
<text x="344.8" y="100.8">SD4</text>
<text x="345.1" y="97.3">SC4</text>
<text x="353" y="99.1">13</text>
<text x="225.2" y="143.2">5</text>
<text x="256.1" y="143.2">1</text>
<text x="308.1" y="143.2">5</text>
<text x="339" y="143.2">1</text>
<text x="225.2" y="146.7">4</text>
<text x="230.4" y="148.1">SDA</text>
<text x="230.4" y="144.6">SCL</text>
<text x="244" y="144.6">VOUT</text>
<text x="308.1" y="146.7">4</text>
<text x="313.3" y="148.1">SDA</text>
<text x="313.3" y="144.6">SCL</text>
<text x="326.9" y="144.6">VOUT</text>
<text x="394.5" y="148.4">4</text>
<text x="394.5" y="144.9">5</text>
<text x="399.7" y="149.9">SDA</text>
<text x="399.7" y="146.3">SCL</text>
<text x="413.3" y="146.3">VOUT</text>
<text x="425.4" y="144.9">1</text>
<text x="225.2" y="153.7">6</text>
<text x="230.4" y="155.2">A0</text>
<text x="308.1" y="153.7">6</text>
<text x="313.3" y="155.2">A0</text>
<text x="394.5" y="155.5">6</text>
<text x="399.7" y="156.9">A0</text>
<text x="198.9" y="227.8">1</text>
<text x="198.9" y="231.4">2</text>
<text x="202.4" y="229.6">NC</text>
<text x="202.4" y="233.1">VF+</text>
<text x="216.6" y="233.1">VB</text>
<text x="222.4" y="231.4">7</text>
<text x="198.9" y="234.9">3</text>
<text x="198.9" y="238.4">4</text>
<text x="202.4" y="236.6">VF-</text>
<text x="216.3" y="236.6">VO</text>
<text x="222.4" y="234.9">6</text>
<text x="202.4" y="240.2">NC</text>
</g>
<g font-size="3.2" fill="#f00">
<text x="344.9" y="62">VCC</text>
<text x="353" y="60.3">24</text>
<text x="225.2" y="160.8">3</text>
<text x="308.1" y="160.8">3</text>
<text x="230.4" y="162.2">VDD</text>
<text x="313.3" y="162.2">VDD</text>
<text x="394.5" y="162.6">3</text>
<text x="399.7" y="164">VDD</text>
<text x="222.4" y="227.8">8</text>
<text x="214.3" y="229.6">VCC</text>
</g>
</svg>
